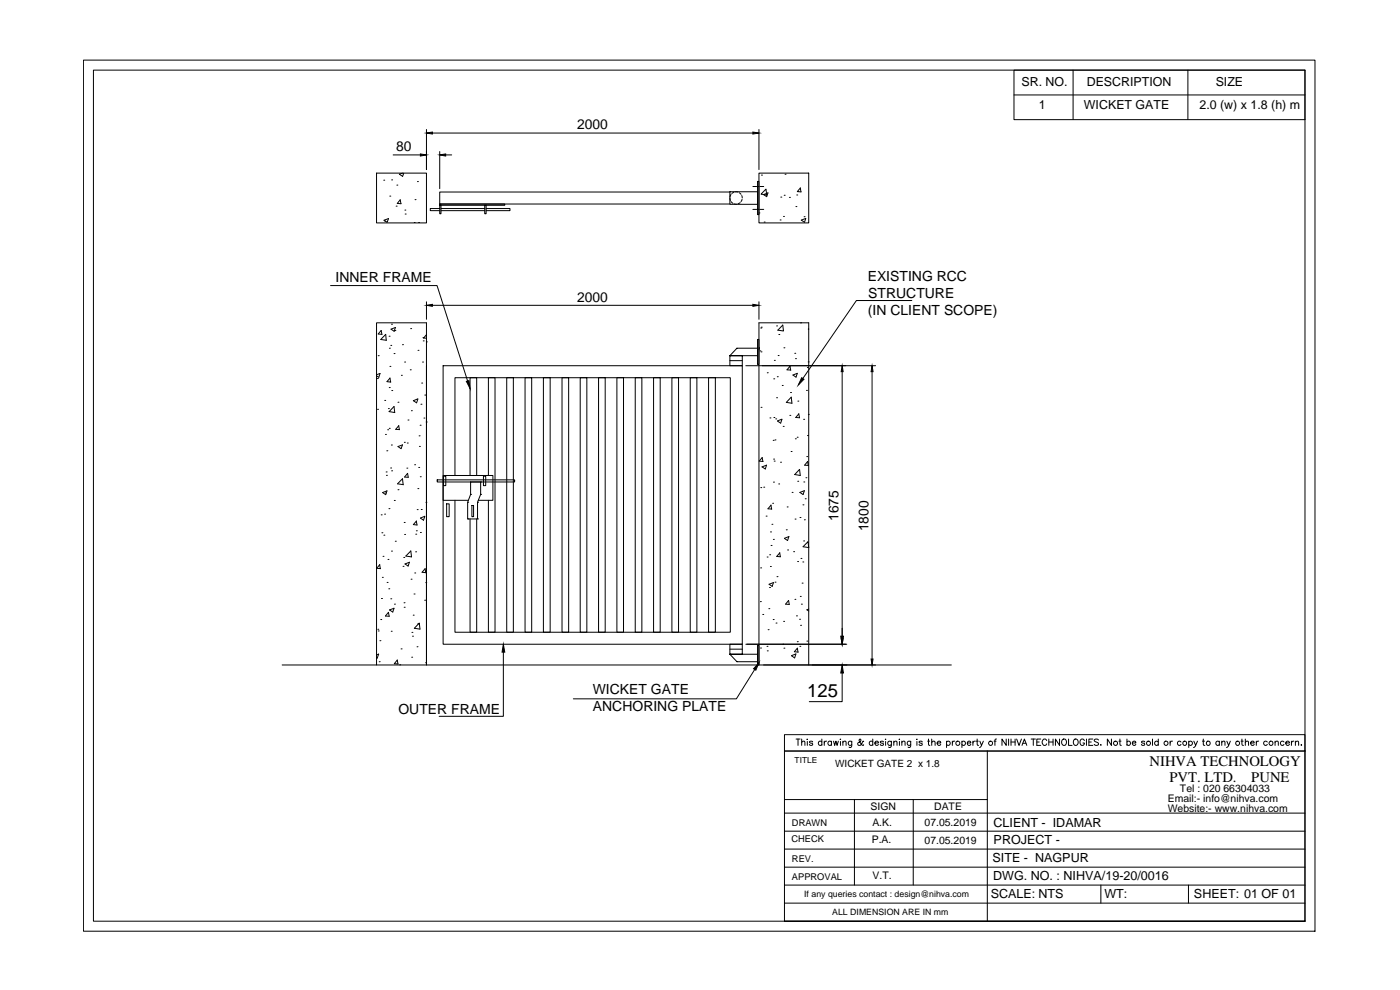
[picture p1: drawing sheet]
<svg xmlns="http://www.w3.org/2000/svg" width="420mm" height="297mm" viewBox="0 0 420 297" stroke-linecap="round" stroke-linejoin="round" font-family="sans-serif">
<!-- layer: 0 -->
<g fill="none" stroke="#000" stroke-width=".3">
<path d="M25 18h369.6v261.4h-369.6zM28 21h363.6v255.4v-51.1h-156.2v51.1h156.2h-363.6zM128 38.9v12M129.8 39.9h96.1M227.8 38.9v12M304.3 21h87.3v14.9h-87.3zM304.3 28.5h87.3M322 21v14.9M356.5 21v14.9M113 51.9h15v15h-15zM115.2 54.1h.1M117 58.8h.1"/>
<path d="M117.5 54h.1M118 46.5h8.2M119.1 55.5h.1M120.1 59.9l.3 1.2-1.2-.1zM120.8 51.9l-.9 .4 .9 .6 .4-1M124.6 59.9h.1M125.3 54.5h.1M132 45.5v11.1M133.7 46.5h1.9M219 57.6h-87v3.6h87M219 59.4l.2 .8M219 57.5h8.3v3.8h-8.3z"/>
<path d="M219.4 58.3l-.3 .7M220.3 57.6l-.7 .4M220.7 57.6h.8M221.8 57.8l.6 .5M222.6 58.7l.2 .7M222.7 59.8l-.3 .7M225.9 56h1.2M227.3 54.4h.5v10h-.5zM227.4 56h.3M227.8 51.9h14.9v15h-14.9zM228 56h1.2M228.5 52.5h.1"/>
<path d="M229.2 58.4l1.3-.5-.4 1.1zM229.9 56.7l.2 1.8-1.7-.2zM234.3 59.1h.1M235.3 58.6h.1M235.6 52.3h.1M236.9 59.2h.1M239.1 58.5h.1M240.2 56.4l.2 1.2-1.1-.1 .9-1.1M115.2 66.1l1.4-.5-.4 1.1zM115.5 66.3h.1M118.9 61.8h.1M121.5 63h.1"/>
<path d="M121.6 64.2h.1M124.3 66.8h.1M125.6 66.8h.1M132 61.2h19.5v.4h-19.5zM132 62.6h-2.9v.6h2.9M132 61.6h.3v2.5h-.3zM132.3 62.6h13.2M132.3 63.2h13.2M145.5 61.6h.4v2.5h-.4zM145.9 62.6h7.1v.6h-7.1M219.4 60.5l.6 .5M220.3 61.2l.8 .1"/>
<path d="M222.1 60.8l-.6 .4M225.9 62.8h1.2M227.4 62.8h.3M227.8 63.9h.1M228 62.8h1.2M229.3 66.6h.1M234.1 66h.1M235.1 64.9h.1M238.9 62h.1M240.5 66l.9 .7 .4-1.2-1.3 .5M241.3 65h.1M99.2 85.7h32l9.1 28.6"/>
<path d="M114.4 99.1l.3 1.2-1.2-.1zM117.4 98.8l1.3-.5-.4 1.1zM117.5 97.3h.1M118.5 99.2h.1M123.2 98.6h.1M128 90.6v5.2M129.8 91.6h96.1M227.8 90.6v5.2M228.3 98.4h.1M228.4 98.2h.1M233.1 97.8h.1M234.9 97.5l.2 1.8-1.7-.2z"/>
<path d="M240.3 96.9h.1M242.7 98.7v.1M273.7 90.2h-16.7l-16.1 23.4M113 112.4l1.1-.3-.4 1.1-.7-.4M113.3 113.6h.1M113.5 106.7h.1M115.9 102.1l-.1-1.8-1.5 1.6 1.7 .2M116.8 100.9h.1M116.8 116.3h.1M116.9 104.5h.1M117 109.9h.1M117.1 113.4l.2 1.2-1.2-.1z"/>
<path d="M117.3 103.6h.1M117.6 117.2h.1M118.3 106.1h.1M120.5 112.6h.1M120.8 103.4h.1M121.4 108.6h.1M123.1 111h.1M125.4 119.7l-1.3 .5 .9 .7 .4-1.2M125.4 105.1h.1M126.5 114.9h.1M126.8 108.6h.1M126.9 101.3h.1"/>
<path d="M127 102.3h.1M127.5 118.5h.1M127.9 102.6h.1M128 100.4l-.9 1 .9 .1M133 109.7h89.8v83.6h-89.8zM152.1 113.3h2v76.4h-2zM157.6 113.3h2v76.4h-2zM163.1 113.3h2v76.4h-2zM168.7 113.3h2v76.4h-2zM174.1 113.3h2v76.4h-2zM179.6 113.3h2v76.4h-2zM185.1 113.3h2v76.4h-2z"/>
<path d="M190.6 113.3h2v76.4h-2zM196.1 113.3h2v76.4h-2zM201.6 113.3h2v76.4h-2zM207.2 113.3h1.9v76.4h-1.9zM212.7 113.3h2v76.4h-2zM219 108.2h3.8M221.2 104.5h6.1v2.2h-8.3h3.8v3h-3.8v-3zM223.8 109.7h39M227.3 101.9h.5v7.4h-.5zM227.8 104.4h.1l-.1 .5M228.1 105.3h.1M228.4 105.6h.1"/>
<path d="M230.3 111.8h.1M232.2 113.7h.1M232.4 108.1h.1M233.1 119.3h.1M233.3 113h.1M233.5 106.7h.1M233.7 100.4h.1M234.8 115.7h.1M235.3 104.4h.1M237.3 117.8h.1M237.3 111h-1.1l.9-1.1 .2 1.2M237.5 119.2l.2 1.8-1.7-.3z"/>
<path d="M238 112.5l1.3-.5-.4 1.2zM238.5 106h.1M238.7 107.6h.1M242 117.1h.1M242.3 110.3h.1M242.5 108.6h.1M252.7 111.5v80M261.7 111.5v86.2M113.3 122.8h.1M115.5 120.1h.1M115.7 130.3h.1M116.1 135.3h.1"/>
<path d="M116.3 128.9h.1M116.6 122.6h.1M116.8 128.5h.1M117.4 133.5h.1M118.3 122l.2 1.8-1.7-.3zM119.4 120.7h.1M119.4 134l1.4-.5-.4 1.1zM119.7 127.7l.2 1.2-1.1-.1zM121.3 132.7h.1M122.2 132.9h.1M122.4 126h.1M123.5 123.2h.1"/>
<path d="M124.4 139.4h.1M125.8 130.8h.1M125.9 133.9h.1M126.1 127.6h.1M126.3 121.3h.1M127.2 125.4h.1M127.9 126.6h.1M228.4 122.2h.1M228.7 137.3l.3 1.2-1.1-.2zM231.1 125.4h.1M232 132.1h.1M232.2 137.8h.1"/>
<path d="M232.3 125.3h.1M232.3 138.3h.1M232.6 132h.1M232.8 125.7h.1M234.2 138.7h.1M234.7 125.8l-1.3 .5M234.7 125.8l-.4 1.2-1-.7M235 127.9h.1M237 124.6h.1M237.4 135.5h.1M238.7 131.7h.1M239.2 131.2h.1"/>
<path d="M239.5 120.4h.1M239.7 124.2l.3 1.1h-1.2zM241.2 125.8h.1M242.1 137h.1M242.3 130.7h.1M242.6 124.3h.1M242.6 139.7l-.2-1.2-.9 1.1 1.1 .1M114.4 154.5h.1M114.6 159.9h.1M114.8 147.8l1.3-.5-.3 1.1zM115.4 154.3h.1M115.7 147.9h.1"/>
<path d="M115.9 141.6h.1M116 142.6h.1M116.7 152.6h.1M117.2 140.4h.1M117.5 141.3h.1M118.3 150.2h.1M119.4 146.9h.1M121 145.4l-1.7-.2 1.5-1.6 .2 1.9M121.3 156.8h.1M122.1 140.5h.1M122.3 142l.2 1.2-1.1-.1zM124.9 159.3h.1"/>
<path d="M124.9 156.3l.3 1.2M125 156.3l-.9 1.1 1.1 .1M125.2 152.9h.1M125.4 146.6h.1M125.7 140.3h.1M126.1 143h.1M126.2 159.8h.1M126.2 155.4l1.3-.5-.4 1.2zM126.4 152.9h.1M127.8 150.7h.1M131.2 144h23.2v.6h-23.2zM133.1 142.9h.7v2.8h-.7z"/>
<path d="M134 151.2h.8v3.8h-.8zM136.5 142.7v-29.4h82.7v76.4h-82.7v-39.6M140.3 150.7h.1M140.3 155.7h.1M140.5 150.1h-7.5v-7.4h14.9v7.4h-4.4M141.1 142.7v-29.4h2v29.4M141.1 155.7v34h2v-34M141.2 144.6h3v3.7l-.9 2.4v5h-3v-5l.9-2.4zM141.2 148.3h.1M141.6 151.7h.5v3.3h-.5zM143.3 155.7h.1M143.3 150.7h.1"/>
<path d="M144.2 148.3h.1M144.2 144.6h.1M145.1 142.9h.7v2.8h-.7zM146.6 142.7v-29.4h2v76.4h-2v-39.6M228.3 146.3h.1M228.7 140.1l1.4-.5-.4 1.1zM229.2 146.2h.1M229.9 154.9h.1M231.2 159.6h.1M231.4 151.6l.2 1.1h-1.1zM231.7 157.3h.1M231.9 151h.1"/>
<path d="M232.1 144.7h.1M233.7 145.2h.1M236 159h.1M236.2 152.1h.1M237.7 147.7h.1M238.6 155.7h.1M239.4 144.4h.1M240 140.8l.2 1.9-1.7-.3zM240 147.7l1.4-.5-.4 1.2zM240.1 155.3h.1M241 151.5h.1M241.2 144.6h.1"/>
<path d="M241.4 156h.1M241.7 149.6h.1M241.9 143.3h.1M114.2 170.6l-1.2-.1 1-1.1 .1 1.2M114.5 179.6h.1M114.7 173.2h.1M114.9 166.9h.1M115.2 160.6h.1M116.2 174.8h.1M116.4 167.9h.1M116.7 176.7h.1M117.3 179.7h.1"/>
<path d="M117.5 165.4h.1M118.6 162.4h.1M121 169.9h.1M121.2 167.3h.1M121.4 160.4h.1M121.6 169.2l1.3-.5-.4 1.1zM123.3 165.3l.2 1.8-1.7-.3zM123.4 173.8h.1M124.3 178.2h.1M124.5 171.9h.1M124.7 165.6h.1M124.8 160.3h.1"/>
<path d="M127.6 170.6l.2 1.2M127.6 170.6l-.9 1.1 1.1 .1M127.8 174.8h.1M228.3 170.4h.1M230.2 167.1h.1M230.8 175.3l1.3-.5-.4 1.1zM230.9 176.3h.1M231 166.5h.1M231.2 170h.1M231.4 163.7h.1M232.1 161.8h.1M232.6 174.7h.1"/>
<path d="M233.2 173h.1M234 165.9l.2 1.1h-1.1zM236.4 165h.1M236.7 161l-.3 1.2-1-.7 1.4-.5M238.2 165.5h.1M238.6 179.8h.1M239.4 168.5h.1M240.2 178.9h.1M240.4 167.6h.1M240.7 175h.1M240.9 168.6h.1M241.2 162.3h.1"/>
<path d="M242.5 162.5l.2 1.8-1.7-.3zM84.7 199.5h200.8M113 199.5v-102.6h15v102.6M113 196.5l.6-.2-.4 1.1M113 197.3l.3 .1M113.4 188.8h.1M113.5 189.3h.1M113.8 198.5h.1M114 192.2h.1M114.3 185.9h.1M116.6 183.7l.2 1.2-1.1-.1zM116.9 183l1.4-.5-.4 1.1z"/>
<path d="M117.4 189.4h.1M118.4 181.3h.1M119.2 198l.3 1.2-1.2-.1zM119.9 199.5h.1M120.4 194.7h.1M121.3 180.8h.1M121.3 182.2h.1M123.5 197.2h.1M123.6 189.7h.1M123.8 190.9h.1M124 184.6h.1M125.2 194.1h.1"/>
<path d="M125.4 187.2h.1M125.8 186.9l.2 1.9-1.7-.3zM127.4 180.1h.1M127.7 198.8h.1M151.1 195.7v19.2h-19.3M219 193.3h3.8v3h-3.8h8.3v2.2h-6.1l-2.2-2.2zM219 194.8h3.8M223.8 193.3h30.3M227.3 193.7h.5v5.8h-.5zM227.8 199.5v-102.6h14.9v102.6M228.2 180.5h.1M228.2 194.4h.1"/>
<path d="M228.9 184.4h.1M230.2 193.9h.1M230.3 195.3h.1M230.5 188.9h.1M230.7 182.6h.1M232 185.9h.1M232.9 186.9h.1M235 193.3h.1M235.2 186.4h.1M235.3 194.5h.1M236.7 180.2l.2 1.2-1.1-.1zM237.5 196.7l1.4-.5-.4 1.2-1-.6"/>
<path d="M239 184.8h.1M239.3 192.5h.1M239.3 194.5l.2 1.2M239.3 194.5l-.9 1 1.1 .2M240 185.8h.1M240 193.9h.1M240.3 187.6h.1M240.5 181.3h.1M242.2 192.4h.1M242.7 182.8l-.5 .2 .5 .3M226.5 200.9l-5.5 8.8h-48.9M252.7 201.9v8.6h-9.8"/>
<path d="M235.4 220.4h156.2v4.9h-156.2zM235.4 239.9h60.9M238.9 221.7h1.2M239.5 221.7v1.9M240.6 222.8l.5-.4 .4 .1 .1 1.1M240.6 221.7v1.9M242.3 221.7v.2zM242.3 222.5v1.1M243.9 222.6l-.3-.2-.7 .2 .9 .5v.5h-.5l-.4-.2M246.6 222.6a.59 .59 0 0 0-.8 0 .59 .59 0 0 0 0 .8 .59 .59 0 0 0 .8 0M246.6 221.7v1.9M247.4 222.4v1.2"/>
<path d="M248.1 222.4l-.4 .1-.3 .4M249.5 222.6a.59 .59 0 0 0-.8 0 .59 .59 0 0 0 0 .8 .59 .59 0 0 0 .8 0M249.5 222.4v1.2M250.2 222.4l.3 1.2 .4-1.2 .3 1.2 .4-1.2M252.2 221.7v.2zM252.2 222.5v1.1M253 222.8l.4-.4 .4 .1 .1 1.1M253 222.4v1.2M255.6 222.4l-.1 1.7-.2 .2-.5-.1M255.6 222.6a.59 .59 0 0 0-.8 0 .59 .59 0 0 0 0 .8 .59 .59 0 0 0 .8 0M256.4 239.9v25.7M259.2 222.5l-.1-.1a1.92 1.92 0 0 1-1.4 1.2l-.3-.5 .9-.7 .1-.4-.3-.3-.3 .3 .3 .8 .7 .8h.3l.1-.2"/>
<path d="M261.9 222.6a.59 .59 0 0 0-.8 0 .59 .59 0 0 0 0 .8 .59 .59 0 0 0 .8 0M261.9 221.7v1.9M262.6 222.9h1v-.1a.58 .58 0 0 0-.8-.2 .58 .58 0 0 0 0 .9 .58 .58 0 0 0 .8-.1M265.1 222.6l-.3-.2-.6 .2 .9 .5v.5h-.5l-.4-.2M265.8 221.7v.2zM265.8 222.5v1.1M267.5 222.4v1.4l-.4 .5-.4-.1M267.5 222.6a.61 .61 0 0 0-.9-.1 .61 .61 0 0 0 0 .9 .61 .61 0 0 0 .9 0M268.2 222.8l.5-.4 .4 .1 .1 1.1M268.2 222.4v1.2M269.9 221.7v.2zM269.9 222.5v1.1"/>
<path d="M270.7 222.8l.4-.4 .4 .1 .1 1.1M270.7 222.4v1.2M273.3 222.4l-.1 1.7-.2 .2-.5-.1M273.3 222.6a.59 .59 0 0 0-.9 0 .59 .59 0 0 0 0 .8 .59 .59 0 0 0 .9 0M274.1 239.9v25.7M275.2 221.7v.2zM275.2 222.5v1.1M276.8 222.6l-.3-.2-.7 .2 .9 .5v.5h-.5l-.4-.2M278.4 222.4h.6M278.7 221.7v1.6v.3h.4M279.6 222.8l.5-.4 .4 .1 .1 1.1M279.6 221.7v1.9"/>
<path d="M281.2 222.9h1.1v-.1a.6 .6 0 0 0-.9-.2 .6 .6 0 0 0 0 .9 .6 .6 0 0 0 .9-.1M284.1 222.6a.61 .61 0 0 1 .9-.1 .61 .61 0 0 1 0 .9 .61 .61 0 0 1-.9 0M284.1 222.4v1.9M285.8 222.4v1.2M286.5 222.4l-.4 .1-.3 .4M288.7 222.6a.59 .59 0 0 1 .9 0 .59 .59 0 0 1 0 .8 .59 .59 0 0 1-.9 0M288.7 222.4v1.9M290.3 222.9h1.1v-.1a.58 .58 0 0 0-.9-.2 .58 .58 0 0 0 0 .9 .58 .58 0 0 0 .9-.1M292 222.4v1.2M292.7 222.4l-.5 .1-.2 .4M293 222.4h.6M293.3 221.7v1.6v.3h.4"/>
<path d="M294.1 222.4l.5 1.2 .5-1.2M294.6 223.6l-.6 .7M296.3 225.3v51.1M298.3 222.4h.6M299.1 221.7l-.4 .1-.1 .3v1.5M302 221.7v1.9l-1.3-1.9v1.9M302.7 221.7v1.9M303.4 221.7v1.9M303.4 222.6h1.2M304.6 221.7v1.9M305.1 221.7l.7 1.9 .7-1.9M306.7 223.6l.7-1.9 .8 1.9"/>
<path d="M307 223h.9M309.5 221.7h1.2M310.1 221.7v1.9M311.2 222.6h.7M312.3 221.7h-1.1v1.9h1.1M314.1 222.2a.69 .69 0 0 0-.8-.5 .69 .69 0 0 0-.5 .8v.4a.69 .69 0 0 0 .5 .8 .69 .69 0 0 0 .8-.5M314.8 222.6h1.2M314.8 221.7v1.9M316 221.7v1.9M318 221.7v1.9l-1.2-1.9v1.9M318.8 222l.2-.2a.89 .89 0 0 1 1.1 .9 .89 .89 0 0 1-1.1 .9l-.4-.7zM320.7 221.7v1.9h1"/>
<path d="M322.5 221.8a.9 .9 0 0 1 1.1 .9 .9 .9 0 0 1-1.1 .9l-.4-.7zM325.4 222.2a.67 .67 0 0 0-.7-.5 .67 .67 0 0 0-.6 .8v.4a.66 .66 0 0 0 .7 .8 .66 .66 0 0 0 .6-.8h-.4M326.1 221.7v1.9M326.8 222.6h.7M328 221.7h-1.2v1.9h1.2M329.7 222l-.5-.3-.8 .3 .1 .4 1.1 .5-.1 .7h-.6l-.5-.2M330.4 223.4v.2zM333.6 221.7v1.9l-1.3-1.9v1.9M335.8 222.4h.6M336.1 221.7v1.6l.1 .3h.3M338.2 222.6a.59 .59 0 0 1 .9 0 .59 .59 0 0 1 0 .8 .59 .59 0 0 1-.9 0M338.2 221.7v1.9"/>
<path d="M339.8 222.9h1.1v-.1a.58 .58 0 0 0-.9-.2 .58 .58 0 0 0 0 .9 .58 .58 0 0 0 .9-.1M343.5 222.6l-.3-.2-.6 .2 .9 .5v.5h-.6l-.3-.2M345.9 221.7v1.9M347.6 222.6a.61 .61 0 0 0-.9-.1 .61 .61 0 0 0 0 .9 .61 .61 0 0 0 .9 0M347.6 221.7v1.9M351.2 222.4v1.2M351.9 222.4l-.5 .1-.2 .4M354.4 222.6a.59 .59 0 0 0-.8 0 .59 .59 0 0 0 0 .8 .59 .59 0 0 0 .8 0M356.8 222.6a.61 .61 0 0 1 .9-.1 .61 .61 0 0 1 0 .9 .61 .61 0 0 1-.9 0M356.8 222.4v1.9M358.3 222.4l.5 1.2 .6-1.2M358.8 223.6l-.6 .7"/>
<path d="M360.9 222.4h.6M361.1 221.7v1.6l.1 .3h.4M365.9 222.6a.59 .59 0 0 0-.8 0 .59 .59 0 0 0 0 .8 .59 .59 0 0 0 .8 0M365.9 222.4v1.2M366.7 222.8l.4-.4 .5 .1v1.1M366.7 222.4v1.2M368.2 222.4l.5 1.2 .5-1.2M368.7 223.6l-.6 .7M372.5 222.4h.6M372.7 221.7v1.6l.1 .3h.4M373.7 222.8l.5-.4 .4 .1 .1 1.1M373.7 221.7v1.9"/>
<path d="M375.3 222.9h1.1v-.1a.58 .58 0 0 0-.9-.2 .58 .58 0 0 0 0 .9 .58 .58 0 0 0 .9-.1M377 222.4v1.2M377.8 222.4l-.5 .1-.3 .4M380.3 222.6a.61 .61 0 0 0-.9-.1 .61 .61 0 0 0 0 .9 .61 .61 0 0 0 .9 0M382.7 222.8l.4-.4 .5 .1v1.1M382.7 222.4v1.2M385.3 222.6a.59 .59 0 0 0-.8 0 .59 .59 0 0 0 0 .8 .59 .59 0 0 0 .8 0M385.9 222.9h1.1a.62 .62 0 0 0-.7-.5 .62 .62 0 0 0-.5 .6 .62 .62 0 0 0 .5 .6l.7-.2M387.6 222.4v1.2M388.3 222.4l-.4 .1-.3 .4M388.8 222.8l.4-.4 .5 .1v1.1M388.8 222.4v1.2"/>
<path d="M390.5 223.4v.2zM235.4 244h156.2M235.4 254.8h156.2M235.4 249.4h156.2M235.4 260.2h156.2M235.4 271h156.2M235.4 265.6h156.2M330.4 265.6v5.4M356.7 265.6v5.4"/>
<circle cx="287.5" cy="223" r=".62"/>
<circle cx="297.3" cy="223" r=".62"/>
<circle cx="334.8" cy="223" r=".62"/>
<circle cx="344.7" cy="223" r=".61"/>
<circle cx="349.9" cy="223" r=".62"/>
<circle cx="355.6" cy="223" r=".61"/>
<circle cx="362.6" cy="223" r=".62"/>
<circle cx="371.4" cy="223" r=".62"/>
<circle cx="381.5" cy="223" r=".62"/>
</g>
<g fill="#000" stroke="#000" stroke-width=".3">
<path d="M128 39.9l1.8-.3v.6zM225.9 39.6l1.9 .3-1.9 .3zM126.2 46.2l1.8 .3-1.8 .3zM132 46.5l1.7-.3v.6zM128 91.6l1.8-.3v.6zM225.9 91.3l1.9 .3-1.9 .3zM140 114.4l.7-.2 .4 2.4zM240.6 113.3l.7 .5-1.7 1.7zM252.7 109.7l.3 1.8h-.6zM261.7 109.7l.3 1.8h-.6zM151.1 193.3l.4 2.4h-.8zM252.3 190.9h.8l-.4 2.4z"/>
<path d="M252.4 191.5h.6l-.3 1.8zM261.4 197.7h.6l-.3 1.8zM227.8 198.8l-1 2.3-.6-.4zM252.7 199.5l.4 2.4h-.8z"/>
</g>
<text font-size="5.5" x="242.2" y="209">125</text>
<g font-size="4.4">
<text x="345" y="229.9">NIHVA TECHNOLOGY</text>
<text x="351" y="234.5">PVT. LTD.</text>
<text x="375.5" y="234.5">PUNE</text>
</g>
<g font-size="4.2">
<text x="100.7" y="84.6">INNER FRAME</text>
<text x="260.4" y="84.4">EXISTING RCC</text>
<text x="260.6" y="89.4">STRUCTURE</text>
<text x="260.5" y="94.4">(IN CLIENT SCOPE)</text>
<text x="177.9" y="208.3">WICKET GATE</text>
<text x="119.6" y="214.1">OUTER FRAME</text>
<text x="177.9" y="213.4">ANCHORING PLATE</text>
</g>
<g font-size="4.1">
<text x="173.2" y="38.8">2000</text>
<text x="118.9" y="45.4">80</text>
<text x="173.2" y="90.5">2000</text>
<text x="251.6" y="156.3" transform="rotate(-90 251.6 156.3)">1675</text>
<text x="260.6" y="159.4" transform="rotate(-90 260.6 159.4)">1800</text>
</g>
<g font-size="3.8">
<text x="298.2" y="248">CLIENT - IDAMAR</text>
<text x="298.2" y="253.4">PROJECT -</text>
<text x="297.9" y="258.8">SITE - NAGPUR</text>
<text x="297.3" y="269.6">SCALE: NTS</text>
<text x="298" y="264.2">DWG. NO. : NIHVA/19-20/0016</text>
<text x="331.4" y="269.5">WT:</text>
<text x="358.3" y="269.6">SHEET: 01 OF 01</text>
</g>
<g font-size="3.7">
<text x="306.5" y="25.7">SR. NO.</text>
<text x="326.2" y="25.7">DESCRIPTION</text>
<text x="364.8" y="25.7">SIZE</text>
<text x="311.8" y="32.6">1</text>
<text x="325.3" y="32.6">WICKET GATE</text>
<text x="360" y="32.6">2.0 (w) x 1.8 (h) m</text>
</g>
<g font-size="3.1">
<text x="354.1" y="237.6">Tel : 020 66304033</text>
<text x="261.3" y="243.2">SIGN</text>
<text x="280.3" y="243.2">DATE</text>
<text x="350.4" y="243.6">Website:- www.nihva.com</text>
<text x="350.5" y="240.7">Email:- info@nihva.com</text>
<text x="261.8" y="247.7">A.K.</text>
<text x="277.5" y="247.9">07.05.2019</text>
<text x="261.6" y="253.1">P.A.</text>
<text x="277.5" y="253.3">07.05.2019</text>
<text x="261.8" y="263.9">V.T.</text>
</g>
<text font-size="3" x="250.6" y="230.1">WICKET GATE 2 x 1.8</text>
<g font-size="2.8">
<text x="237.7" y="247.8">DRAWN</text>
<text x="237.5" y="252.6">CHECK</text>
<text x="237.7" y="258.7">REV.</text>
<text x="237.7" y="264">APPROVAL</text>
</g>
<g font-size="2.6">
<text x="241.4" y="269.1">If any queries contact : design@nihva.com</text>
<text x="249.8" y="274.5">ALL DIMENSION ARE IN mm</text>
</g>
<text font-size="2.5" x="238.5" y="229.1">TITLE</text>
</svg>
